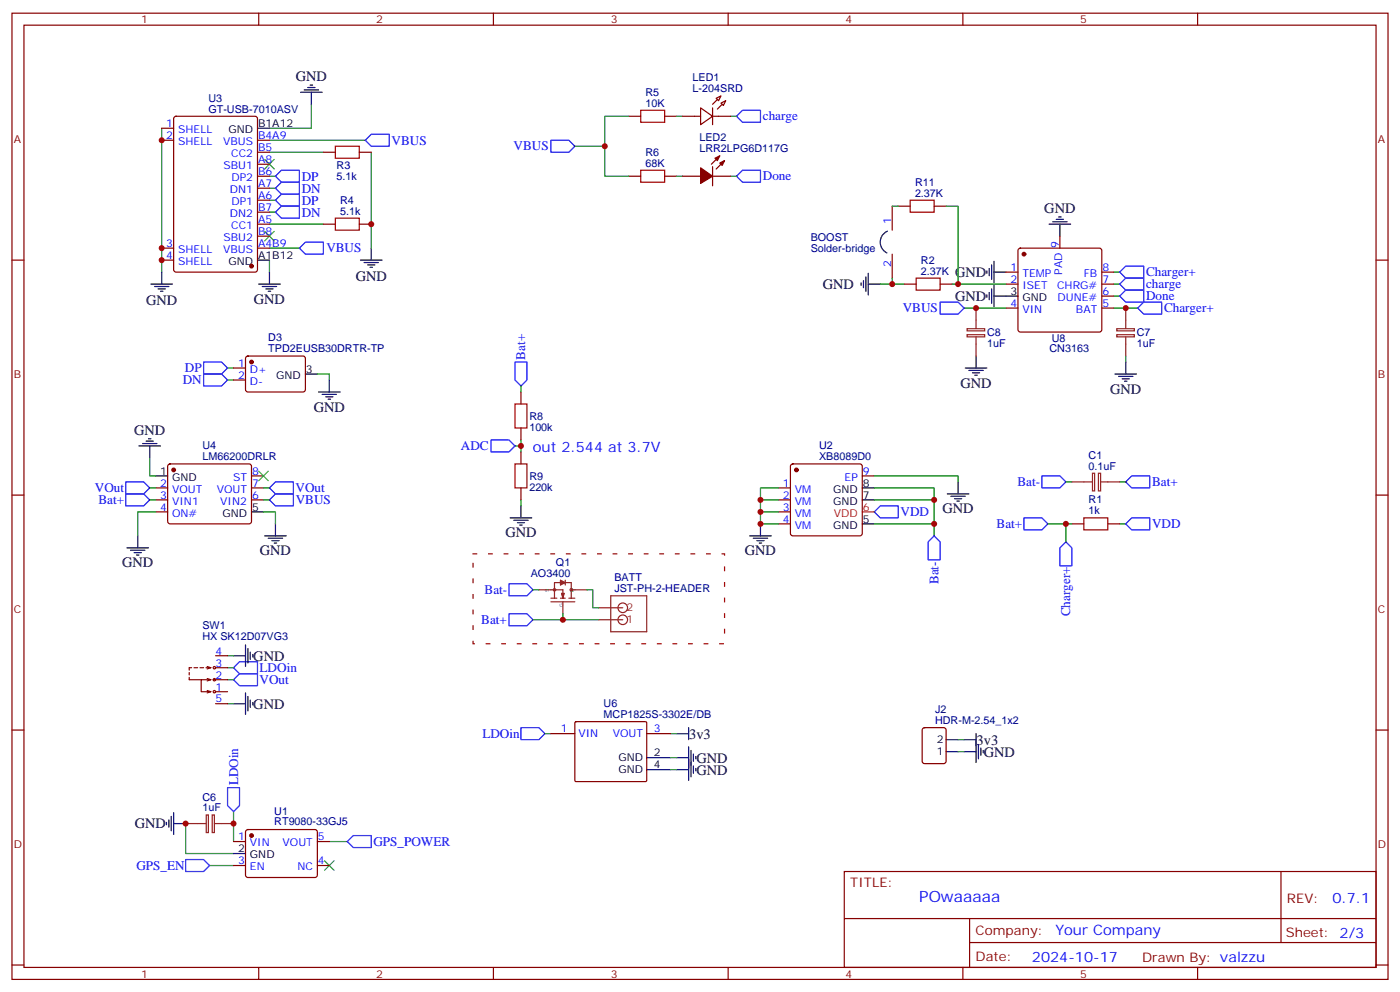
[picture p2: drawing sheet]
<svg xmlns="http://www.w3.org/2000/svg" width="412mm" height="292mm" viewBox="0 0 412 292" stroke-linecap="round" stroke-linejoin="round" font-family="sans-serif">
<g fill="none" stroke="#870000" stroke-width=".35">
<path d="M3.5 3.9h405.4v284.3h-405.4zM7.1 7.4h398.2v277.3h-398.2zM76.2 3.9v3.5M145.3 3.9v3.5M214.5 3.9v3.5M283.6 3.9v3.5M352.8 3.9v3.5M47.6 37.7h3.6M51.4 34.4l.5-.2h23.2l.7 .5v44.7l-.4 .6-23.5 .1-.7-.5v-44.7zM185.2 34.2h3.5M195.8 34.2h3.5M201.1 34.2h5.3"/>
<path d="M206.4 31.8l3.5 2.4-3.5 2.5zM209.9 34.2h5.3M209.9 31.8v4.9M211 28.9l1.4-.7-.7 1.4zM212.4 30.3l1.4-.7-.7 1.4zM47.6 41.3h3.6M75.8 51.9h3.6M75.8 44.8h3.6M75.8 41.3h3.6M75.8 48.3h3.6M75.8 55.4h3.6M75.8 58.9h3.6"/>
<path d="M95.2 44.8h3.6M105.8 44.8h3.6M185.2 51.9h3.5M195.8 51.9h3.5M201.1 51.9h5.3M209.9 51.9h5.3M209.9 49v5.7M212 45.9l-2.5 2.4M213.4 47.3l-2.4 2.4M3.5 76.6h3.6M47.6 76.6h3.6M47.6 73h3.6"/>
<path d="M75.8 66h3.6M75.8 73h3.6M75.8 62.4h3.6M75.8 69.5h3.6M95.2 66h3.6M105.8 66h3.6M262.8 60.7v7M262.8 74.8v7M264.6 60.7h3.5M275.2 60.7h3.5M300.1 73.2l.5-.2h23.2l.5 .2 .3 .5v23.3l-.3 .5-.5 .2h-23.2l-.5-.2-.2-.5v-23.3zM312.2 69.5v3.5"/>
<path d="M405.3 76.6h3.6M266.3 83.6h3.6M276.9 83.6h3.6M296.3 83.6h3.6M296.3 80.1h3.6M296.3 90.7h3.6M324.6 83.6h3.5M324.6 80.1h3.5M324.6 90.7h3.5M324.6 87.1h3.5M68.8 108.3h3.5M68.8 111.8h3.5"/>
<path d="M72.6 105l.4-.2h16.5l.5 .7-.1 9.4-.6 .5-16.5-.1-.5-.6v-9.2zM153.5 115.4v3.5M49.6 136.7l.5-.2h23.3l.5 .2 .2 .5-.1 16.5-.6 .5-23.6-.1-.4-.6v-16.3zM153.5 125.9v3.6M153.5 133v3.5M233.1 136.7l.4-.2h19.8l.5 .2 .2 .5v19.8l-.2 .5-.5 .2h-19.8l-.5-.2-.2-.5v-19.8zM3.5 145.7h3.6M45.9 143.6h3.5M45.9 147.1h3.5M45.9 150.6h3.5M74.1 143.6h3.5M74.1 147.1h3.5"/>
<path d="M74.1 140.1h3.5M153.5 143.6v3.5M229.3 143.6h3.5M229.3 147.1h3.5M229.3 150.6h3.5M229.3 154.2h3.5M254 140.1h3.5M315.7 154.2h3.6M326.3 154.2h3.5M405.3 145.7h3.6M55.7 197.9v.7M55.7 199.3v.7h3.6"/>
<path d="M56.4 196.5h-.7v.7M57.1 196.5h1.1M58.9 196.5h1.1M60.7 196.5h1.4M61 196.1l1.1 .4M61 199.7l1.1 .3M62.1 196.5l-1.1 .3M63.5 196.5h3.5M63.5 193h3.5M3.5 214.8h3.6M61 203.2l1.1 .4M62.1 200h-2.8v3.6h2.8"/>
<path d="M62.1 200l-1.1 .4M62.1 203.6l-1.1 .3M62.8 200h4.2M63.5 207.1h3.5M63.5 203.6h3.5M162.3 215.9h7M169.4 212.5l.3-.1h20.6l.2 .3-.1 17.1-.3 .2h-20.6l-.2-.3zM190.5 215.9h7.1M271.9 214.3l.4-.2h5.7l.6 .5 .1 9.4-.5 .7h-5.9l-.6-.4-.1-9.5zM405.3 214.8h3.6M68.8 247.6h3.5M68.8 254.7h3.5"/>
<path d="M72.6 244.3l.4-.2 20.1 .1 .4 .6-.1 13-.6 .4h-20l-.5-.7v-12.7zM93.5 247.6h3.5M93.5 254.7h3.5M248.7 256.5h156.6v28.2h-156.6zM377.3 256.5v20.9M248.7 270.3h156.5M285.6 277.4h119.6M285.6 270.3v14.1M3.5 284h3.6M76.2 284.7v3.5M145.3 284.7v3.5M214.5 284.7v3.5"/>
<path d="M283.6 284.7v3.5M352.8 284.7v3.5M405.3 284h3.6"/>
<circle cx="63.1" cy="196.5" r=".35"/>
<circle cx="63.1" cy="203.6" r=".35"/>
<circle cx="63.1" cy="200" r=".35"/>
</g>
<path d="M188.7 32.5h7.1v3.5h-7.1zM98.8 43h7v3.6h-7zM188.7 50.1h7.1v3.5h-7.1zM268.1 58.9h7.1v3.5h-7.1zM98.8 64.2h7v3.5h-7zM269.9 81.8h7v3.6h-7zM151.7 118.9h3.5v7h-3.5zM151.7 136.5h3.5v7.1h-3.5zM319.3 152.4h7v3.5h-7z" fill="none" stroke="#a10000" stroke-width=".35"/>
<g fill="none" stroke="#008700" stroke-width=".35">
<path d="M47.6 37.7v42.4M91.7 30.7v7h-12.3M185.2 34.2h-7v8.8h-8.9M199.3 34.2h1.8M215.2 34.2h1.8M79.4 44.8h15.8M79.4 58.9h1.7M79.4 55.4h1.7M79.4 51.9h1.7M79.4 41.3h28.2M109.4 44.8v28.2M178.2 43v8.9h7"/>
<path d="M199.3 51.9h1.8M215.2 51.9h1.8M79.4 66h15.8M79.4 62.4h1.7M79.4 76.6v3.5M79.4 73h8.8M262.8 60.7h1.8M278.7 60.7h3.5v22.9M259.3 83.6h7M262.8 81.8v1.8M280.5 83.6h15.8M284 90.7h12.3"/>
<path d="M328.1 80.1h1.7M328.1 83.6h1.7M328.1 87.1h1.7M328.1 90.7h7M67 108.3h1.8M67 111.8h1.8M93.5 110.1h3.5v1.7M153.5 113.6v1.8M331.6 104.8v1.7M44.1 134.8v5.3h1.8M151.7 131.2h1.8M153.5 129.5v3.5"/>
<path d="M44.1 147.1h1.8M44.1 143.6h1.8M45.9 150.6h-5.3v7.1M77.6 150.6h3.5v3.6M77.6 147.1h1.8M77.6 143.6h1.8M153.5 147.1v1.8M229.3 150.6h-5.3v3.6h5.3M229.3 147.1h-5.3v3.5M229.3 143.6h-5.3v3.5M257.5 143.6h17.7v3.5M257.5 147.1h17.7v7.1h-17.7"/>
<path d="M257.5 140.1h24.7v1.7M275.2 154.2v3.5M308.7 154.2h7M314 141.8h1.7M314 154.2v5.3M329.8 154.2h1.8M329.8 141.8h1.8M157 173.6h1.7M172.9 173.6h1.7v5.3h1.8M67 196.5h1.8M67 193h1.8M157 182.4h19.4"/>
<path d="M165.8 180.6v1.8M67 200h1.8M67 207.1h1.8M160.5 215.9h1.8M197.6 215.9h1.7M282.2 217.7h1.8M68.8 238.8v8.8M197.6 223h1.7M197.6 226.5h1.7M282.2 221.2h1.8M54.7 242.4v8.8h14.1M61.7 254.7h7.1"/>
<path d="M97 247.6h5.3"/>
</g>
<g fill="none" stroke="#00f" stroke-width=".35">
<path d="M217 34.2l1.7-1.7h5.3v3.5h-5.3zM81.1 58.9l1.8-1.7h5.3v3.5h-5.3zM81.1 51.9l1.8-1.8h5.3v3.5h-5.3zM82.9 53.6h5.3v3.6h-5.3l-1.8-1.8zM107.6 41.3l1.8-1.8h5.3v3.5h-5.3zM162.3 41.3h5.3l1.7 1.7-1.7 1.8h-5.3zM217 51.9l1.7-1.8h5.3v3.5h-5.3zM81.1 62.4l1.8-1.7h5.3v3.5h-5.3zM88.2 73l1.8-1.7h5.2v3.5h-5.2zM276.9 88.9h5.3l1.8 1.8-1.8 1.7h-5.3zM329.8 87.1l1.8-1.7h5.3v3.5h-5.3zM329.8 83.6l1.8-1.8h5.3v3.6h-5.3z"/>
<path d="M329.8 80.1l1.8-1.8h5.3v3.5h-5.3zM335.1 90.7l1.8-1.8h5.3v3.5h-5.3zM60 106.5h5.3l1.7 1.8-1.7 1.8h-5.3zM60 110.1h5.3l1.7 1.7-1.7 1.8h-5.3zM151.7 106.5h3.5v5.3l-1.7 1.8-1.8-1.8zM144.6 129.5h5.3l1.8 1.7-1.8 1.8h-5.3zM37 145.3h5.3l1.8 1.8-1.8 1.8h-5.3zM37 141.8h5.3l1.8 1.8-1.8 1.7h-5.3zM79.4 143.6l1.7-1.8h5.3v3.5h-5.3zM79.4 147.1l1.7-1.8h5.3v3.6h-5.3zM259.3 148.9h5.3v3.5h-5.3l-1.8-1.8zM275.2 157.7l1.7 1.8v5.2h-3.5v-5.2z"/>
<path d="M301.6 152.4h5.3l1.8 1.8-1.8 1.7h-5.3zM306.9 140.1h5.3l1.8 1.7-1.8 1.8h-5.3zM314 159.5l1.7 1.7v5.3h-3.5v-5.3zM333.4 152.4h5.3v3.5h-5.3l-1.8-1.7zM333.4 140.1h5.3v3.5h-5.3l-1.8-1.8zM149.9 171.8h5.3l1.8 1.8-1.8 1.7h-5.3zM68.8 196.5l1.8-1.8h5.2v3.6h-5.2zM149.9 180.6h5.3l1.8 1.8-1.8 1.7h-5.3zM68.8 200l1.8-1.7h5.2v3.5h-5.2zM153.5 214.1h5.2l1.8 1.8-1.8 1.8h-5.2zM67 231.8h3.6v5.3l-1.8 1.7-1.8-1.7zM54.7 252.9h5.3l1.7 1.8-1.7 1.8h-5.3z"/>
<path d="M102.3 247.6l1.8-1.7h5.3v3.5h-5.3z"/>
</g>
<g fill="#870000" stroke="#870000" stroke-width=".35">
<path d="M206.4 49.4l3.5 2.5-3.5 2.1z"/>
<path d="M210.6 46.6l1.4-.7-.7 1.4z"/>
<path d="M212 48l1.4-.7-.7 1.4z"/>
<path d="M211.3 32.1l1.4-1.4z"/>
<path d="M209.9 30.7l1.4-1.4z"/>
<circle cx="234.6" cy="138.3" r=".53"/>
<circle cx="74.1" cy="106.5" r=".53"/>
<circle cx="74.1" cy="78.3" r=".53"/>
<circle cx="74.1" cy="245.9" r=".53"/>
<circle cx="301.6" cy="74.8" r=".53"/>
<circle cx="51.2" cy="138.3" r=".53"/>
</g>
<g fill="none" stroke="#000" stroke-width=".35">
<path d="M75.8 37.7h3.6M88.5 27.2h6.4M89.6 26.5h4.2M90.7 25.8h2.1M91.4 25h.7M91.7 27.2v3.5M75.8 76.6h3.6M106.2 76.6h6.3M107.2 77.3h4.3M108.3 78h2.1M109 78.7h.7M109.4 73v3.6"/>
<path d="M261.4 68a3.5 3.5 0 0 0-2.1 3.2 3.5 3.5 0 0 0 1.9 3.2M290.7 79.7v.7M291.4 79v2.1M292.1 78v4.2M292.8 76.9v6.4M309 66h6.4M310.1 65.3h4.2M311.1 64.6h2.2M311.9 63.9h.7M312.2 66v3.5M44.4 83.6h6.4M45.5 84.3h4.2"/>
<path d="M46.6 85h2.1M47.3 85.7h.7M47.6 80.1v3.5M76.2 83.6h6.3M77.3 84.3h4.2M78.3 85h2.1M79 85.7h.7M79.4 80.1v3.5M253.6 83.3v.7M254.4 82.5v2.2M255.1 81.5v4.2M255.8 83.6h3.5"/>
<path d="M255.8 80.4v6.4M290.7 86.8v.7M291.4 86.1v2.1M292.1 85v4.3M292.8 80.1h3.5M292.8 84v6.3M292.8 87.1h7.1M90 110.1h3.5M93.8 115.4h6.4M94.9 116.1h4.2M96 116.8h2.1M96.7 117.5h.7"/>
<path d="M97 111.8v3.6M284.3 108.3h6.4M285.4 109h4.2M286.5 109.7h2.1M287.2 110.4h.7M287.5 104.8v3.5M328.4 110.1h6.4M329.5 110.8h4.2M330.6 111.5h2.1M331.3 112.2h.7M331.6 106.5v3.6M40.9 131.2h6.4"/>
<path d="M42 130.5h4.2M43 129.8h2.2M43.7 129.1h.7M44.1 131.2v3.6M40.6 157.7v3.5M45.9 140.1h3.5M74.1 150.6h3.5M78 157.7h6.3M79 158.4h4.3M80.1 159.1h2.1M80.8 159.8h.7M81.1 154.2v3.5"/>
<path d="M150.3 152.4h6.3M151.3 153.1h4.3M152.4 153.8h2.1M153.1 154.5h.7M153.5 148.9v3.5M220.8 157.7h6.4M221.9 158.4h4.2M223 159.1h2.1M223.7 159.8h.7M224 154.2v3.5M254 154.2h3.5M254 147.1h3.5"/>
<path d="M254 143.6h3.5M279 145.3h6.4M280.1 146h4.2M281.2 146.8h2.1M281.9 147.5h.7M282.2 141.8v3.5M37.4 161.2h6.3M38.5 161.9h4.2M39.5 162.6h2.1M40.2 163.3h.7M68.8 193h3.5M72.3 189.8v6.3"/>
<path d="M73 190.9v4.2M73.7 191.9v2.1M74.4 192.6v.7M68.8 207.1h3.5M72.3 203.9v6.4M73 205v4.2M73.7 206v2.1M74.4 206.7v.7M199.3 215.9h3.5M202.8 214.1v3.6M202.8 219.8v9.9M278.7 217.7h3.5"/>
<path d="M284 217.7h3.5M287.5 215.9v8.5M288.2 219.1v4.2M51.2 239.2v6.3M190.5 223h7.1M190.5 226.5h7.1M199.3 223h3.5M199.3 226.5h3.5M203.6 220.8v7.8M204.3 221.9v2.1M204.3 225.4v2.1M205 222.6v.7"/>
<path d="M205 226.1v.7M278.7 221.2h3.5M284 221.2h3.5M288.9 220.1v2.1M289.6 220.8v.7M49 242v.7M49.7 241.3v2.1M50.4 240.2v4.3M51.2 242.4h3.5M68.8 251.2h3.5"/>
</g>
<path d="M254 150.6h3.5" fill="none" stroke="#f00" stroke-width=".35"/>
<path d="M78 46.9l2.8 2.8M80.8 46.9l-2.8 2.8M78 68.1l2.8 2.8M80.8 68.1l-2.8 2.8M76.2 138.6l2.8 2.9M79 138.6l-2.8 2.9M95.6 253.3l2.8 2.8M98.4 253.3l-2.8 2.8" fill="none" stroke="#3c3" stroke-width=".35"/>
<g fill="none" stroke="#8c2424" stroke-width=".35">
<path d="M284.9 96.7h5.2v.7h-5.2zM284.9 98.5h5.2v.6h-5.2zM287.5 90.7v6M287.5 99.1v5.7M329 96.7h5.2v.7h-5.2zM329 98.5h5.2v.6h-5.2zM331.6 90.7v6M331.6 99.1v5.7M321.8 139.3h.6v5.2h-.6zM323.6 139.3h.6v5.2h-.6zM315.7 141.8h6M324.2 141.8h5.6"/>
<path d="M158.7 173.6h7.1v2.4M162.3 176h1.7M162.3 177.1h7M165.1 176h1.4M165.1 170.7l1.4 .7-1.4 .8zM165.1 171.1l.7 .3M165.5 171.4h-2.2v4.6M165.5 174.6l.3 1.4M165.5 174.6h.7M165.5 174.6l.3 1.1 .4-1.1M165.5 174.6l.3 .7M165.5 171.1l.3 .3"/>
<path d="M165.8 171.4h2.5v4.6M165.8 177.1v3.5M165.8 171.4l-.7 .4M165.8 171.4l-.3 .4M166.2 174.6l-.4 1.4M166.5 170.7v1.5M167.6 176h1.7M168.3 173.6h4.6M176.4 178.9h7M179.9 175.3h10.6v10.6h-10.6zM176.4 182.4h7M60.7 239.8h.7v5.2h-.7z"/>
<path d="M62.5 239.8h.6v5.2h-.6zM54.7 242.4h6M63.1 242.4h5.7"/>
<circle cx="163.3" cy="173.6" r=".35"/>
<circle cx="168.3" cy="173.6" r=".35"/>
<circle cx="183.4" cy="178.9" r="1.41"/>
<circle cx="183.4" cy="182.4" r="1.41"/>
</g>
<g fill="#c00">
<circle cx="275.2" cy="154.2" r=".88"/>
<circle cx="224" cy="154.2" r=".88"/>
<circle cx="109.4" cy="66" r=".88"/>
<circle cx="47.6" cy="41.3" r=".88"/>
<circle cx="47.6" cy="73" r=".88"/>
<circle cx="47.6" cy="76.6" r=".88"/>
<circle cx="153.5" cy="131.2" r=".88"/>
<circle cx="314" cy="154.2" r=".88"/>
<circle cx="331.6" cy="90.7" r=".88"/>
<circle cx="287.5" cy="90.7" r=".88"/>
<circle cx="282.2" cy="83.6" r=".88"/>
<circle cx="262.8" cy="83.6" r=".88"/>
<circle cx="178.2" cy="43" r=".88"/>
<circle cx="68.8" cy="242.4" r=".88"/>
<circle cx="54.7" cy="242.4" r=".88"/>
<circle cx="165.8" cy="182.4" r=".88"/>
<circle cx="275.2" cy="147.1" r=".88"/>
<circle cx="224" cy="150.6" r=".88"/>
<circle cx="224" cy="147.1" r=".88"/>
</g>
<path d="M139.3 163h74.1v26.4h-74.1z" fill="none" stroke="#900" stroke-width=".35" stroke-dasharray="1.1 3.5"/>
<text font-size="4.6" fill="#00f" x="270.8" y="265.5">POwaaaaa</text>
<g font-size="4.2">
<text x="87.1" y="24">GND</text>
<text x="307.6" y="62.8">GND</text>
<text x="104.8" y="82.5">GND</text>
<text x="281.3" y="81.5">GND</text>
<text x="43" y="89.7">GND</text>
<text x="74.8" y="89.6">GND</text>
<text x="242.4" y="85">GND</text>
<text x="281.3" y="88.5">GND</text>
<text x="282.9" y="114.3">GND</text>
<text x="327" y="116.1">GND</text>
<text x="92.4" y="121.4">GND</text>
<text x="39.5" y="128">GND</text>
<text x="277.6" y="151">GND</text>
<text x="148.9" y="158">GND</text>
<text x="36" y="166.9">GND</text>
<text x="76.6" y="163.3">GND</text>
<text x="219.4" y="163.3">GND</text>
<text x="74.6" y="194.4">GND</text>
<text x="74.6" y="208.5">GND</text>
<text x="203" y="217.3">3v3</text>
<text x="287.7" y="219.1">3v3</text>
<text x="205.1" y="224.4">GND</text>
<text x="205.1" y="227.9">GND</text>
<text x="289.8" y="222.6">GND</text>
<text x="39.7" y="243.8">GND</text>
</g>
<g font-size="4.2" fill="#00f">
<text x="157" y="133">out 2.544 at 3.7V</text>
<text x="392.5" y="265.7">0.7.1</text>
<text x="310.9" y="275.3">Your Company</text>
<text x="304" y="283.1">2024-10-17</text>
</g>
<g font-size="3.9" fill="#00f">
<text x="224.7" y="35.4">charge</text>
<text x="115.4" y="42.6">VBUS</text>
<text x="151.3" y="44.2">VBUS</text>
<text x="88.9" y="53.2">DP</text>
<text x="224.7" y="53.1">Done</text>
<text x="88.9" y="56.7">DN</text>
<text x="88.9" y="63.8">DN</text>
<text x="88.9" y="60.2">DP</text>
<text x="96.1" y="74.3">VBUS</text>
<text x="337.6" y="81.3">Charger+</text>
<text x="337.6" y="88.3">Done</text>
<text x="337.6" y="84.8">charge</text>
<text x="265.9" y="91.9">VBUS</text>
<text x="342.9" y="91.9">Charger+</text>
<text x="154.7" y="105.9" transform="rotate(-90 154.7 105.9)">Bat+</text>
<text x="53.8" y="113.1">DN</text>
<text x="54.5" y="109.6">DP</text>
<text x="135.8" y="132.5">ADC</text>
<text x="299.7" y="143.1">Bat-</text>
<text x="339.4" y="143.1">Bat+</text>
<text x="28" y="144.8">VOut</text>
<text x="29" y="148.3">Bat+</text>
<text x="87.1" y="144.8">VOut</text>
<text x="87.1" y="148.4">VBUS</text>
<text x="265.3" y="151.9">VDD</text>
<text x="293.6" y="155.4">Bat+</text>
<text x="339.4" y="155.4">VDD</text>
<text x="276.4" y="171.9" transform="rotate(-90 276.4 171.9)">Bat-</text>
<text x="142.7" y="174.9">Bat-</text>
<text x="141.8" y="183.7">Bat+</text>
<text x="315.2" y="181.4" transform="rotate(-90 315.2 181.4)">Charger+</text>
<text x="76.5" y="197.9">LDOin</text>
<text x="76.5" y="201.3">VOut</text>
<text x="142.1" y="217.2">LDOin</text>
<text x="70.1" y="231.1" transform="rotate(-90 70.1 231.1)">LDOin</text>
<text x="110" y="248.9">GPS_POWER</text>
<text x="40.2" y="256">GPS_EN</text>
</g>
<g font-size="3.9" fill="#800">
<text x="250.5" y="261.1">TITLE:</text>
<text x="379.1" y="265.7">REV:</text>
<text x="287.4" y="275.3">Company:</text>
<text x="378.7" y="275.9">Sheet: 2/3</text>
<text x="287.4" y="282.9">Date:</text>
<text x="336.4" y="283">Drawn By: valzzu</text>
</g>
<g font-size="3.2" fill="#800">
<text x="41.6" y="6.9">1</text>
<text x="110.8" y="6.9">2</text>
<text x="179.9" y="6.9">3</text>
<text x="249.1" y="6.9">4</text>
<text x="318.2" y="6.9">5</text>
<text x="4.1" y="42">A</text>
<text x="405.9" y="42">A</text>
<text x="4.1" y="111.1">B</text>
<text x="405.9" y="111.1">B</text>
<text x="4.1" y="180.3">C</text>
<text x="405.9" y="180.3">C</text>
<text x="4.1" y="249.4">D</text>
<text x="405.9" y="249.4">D</text>
<text x="41.6" y="287.7">1</text>
<text x="110.8" y="287.7">2</text>
<text x="179.9" y="287.7">3</text>
<text x="249.1" y="287.7">4</text>
<text x="318.2" y="287.7">5</text>
</g>
<g font-size="3.2" fill="#000080">
<text x="204" y="24">LED1</text>
<text x="61.4" y="30">U3</text>
<text x="190.2" y="28.2">R5</text>
<text x="204" y="27.2">L-204SRD</text>
<text x="61.4" y="33.2">GT-USB-7010ASV</text>
<text x="190.2" y="31.4">10K</text>
<text x="206" y="41.6">LED2</text>
<text x="190.2" y="45.8">R6</text>
<text x="206" y="44.8">LRR2LPG6D117G</text>
<text x="99.2" y="53">5.1k</text>
<text x="99.2" y="49.8">R3</text>
<text x="190.2" y="49">68K</text>
<text x="100.2" y="60">R4</text>
<text x="269.5" y="57.9">2.37K</text>
<text x="269.5" y="54.7">R11</text>
<text x="100.2" y="63.1">5.1k</text>
<text x="238.8" y="71">BOOST</text>
<text x="238.8" y="74.2">Solder-bridge</text>
<text x="271.3" y="77.6">R2</text>
<text x="271.3" y="80.8">2.37K</text>
<text x="79" y="100.4">D3</text>
<text x="290.8" y="98.9">C8</text>
<text x="309.8" y="100.6">U8</text>
<text x="334.9" y="98.9">C7</text>
<text x="79" y="103.6">TPD2EUSB30DRTR-TP</text>
<text x="290.8" y="102">1uF</text>
<text x="309.2" y="103.7">CN3163</text>
<text x="334.9" y="102">1uF</text>
<text x="155.9" y="123.6">R8</text>
<text x="155.9" y="126.7">100k</text>
<text x="59.6" y="135.3">LM66200DRLR</text>
<text x="59.6" y="132.1">U4</text>
<text x="241.3" y="135.4">XB8089D0</text>
<text x="241.3" y="132.2">U2</text>
<text x="320.7" y="135">C1</text>
<text x="155.9" y="141.2">R9</text>
<text x="320.7" y="138.2">0.1uF</text>
<text x="155.9" y="144.4">220k</text>
<text x="320.7" y="148.1">R1</text>
<text x="320.7" y="151.3">1k</text>
<text x="163.8" y="166.6">Q1</text>
<text x="156.4" y="169.7">AO3400</text>
<text x="181" y="171.1">BATT</text>
<text x="181" y="174.3">JST-PH-2-HEADER</text>
<text x="59.6" y="185">SW1</text>
<text x="59.6" y="188.2">HX SK12D07VG3</text>
<text x="177.8" y="207.9">U6</text>
<text x="275.5" y="210">J2</text>
<text x="177.8" y="211.1">MCP1825S-3302E/DB</text>
<text x="275.5" y="213.1">HDR-M-2.54_1x2</text>
<text x="59.6" y="238.8">1uF</text>
<text x="59.6" y="235.6">C6</text>
<text x="80.8" y="239.7">U1</text>
<text x="80.8" y="242.9">RT9080-33GJ5</text>
</g>
<g font-size="3.2" fill="#00f">
<text x="49" y="40.9">2</text>
<text x="49" y="37.4">1</text>
<text x="52.5" y="39.2">SHELL</text>
<text x="76" y="40.9">B4A9</text>
<text x="52.5" y="42.7">SHELL</text>
<text x="65.7" y="42.7">VBUS</text>
<text x="68.1" y="46.2">CC2</text>
<text x="76" y="44.4">B5</text>
<text x="76" y="48">A8</text>
<text x="65.9" y="49.7">SBU1</text>
<text x="68.2" y="53.3">DP2</text>
<text x="76" y="51.5">B6</text>
<text x="67.7" y="56.8">DN1</text>
<text x="76" y="55">A7</text>
<text x="76" y="58.6">A6</text>
<text x="67.7" y="63.9">DN2</text>
<text x="68.2" y="60.3">DP1</text>
<text x="76" y="62.1">B7</text>
<text x="76" y="65.6">A5</text>
<text x="262.5" y="66" transform="rotate(-90 262.5 66)">1</text>
<text x="65.9" y="70.9">SBU2</text>
<text x="68.1" y="67.4">CC1</text>
<text x="76" y="69.1">B8</text>
<text x="49" y="76.2">4</text>
<text x="49" y="72.7">3</text>
<text x="52.5" y="78">SHELL</text>
<text x="52.5" y="74.4">SHELL</text>
<text x="65.7" y="74.4">VBUS</text>
<text x="76" y="72.7">A4B9</text>
<text x="311.9" y="72.8" transform="rotate(-90 311.9 72.8)">9</text>
<text x="262.5" y="78.6" transform="rotate(-90 262.5 78.6)">2</text>
<text x="297.7" y="79.7">1</text>
<text x="297.7" y="83.3">2</text>
<text x="301.2" y="81.5">TEMP</text>
<text x="312.9" y="80.9" transform="rotate(-90 312.9 80.9)">PAD</text>
<text x="319.3" y="81.5">FB</text>
<text x="324.7" y="83.3">7</text>
<text x="324.7" y="79.7">8</text>
<text x="301.2" y="85">ISET</text>
<text x="311.4" y="85">CHRG#</text>
<text x="311.5" y="88.5">DUNE#</text>
<text x="324.7" y="86.8">6</text>
<text x="297.7" y="90.3">4</text>
<text x="301.2" y="92.1">VIN</text>
<text x="316.9" y="92.1">BAT</text>
<text x="324.7" y="90.3">5</text>
<text x="70.1" y="107.9">1</text>
<text x="70.1" y="111.5">2</text>
<text x="73.6" y="109.7">D+</text>
<text x="73.6" y="113.2">D-</text>
<text x="47.2" y="143.2">2</text>
<text x="68.7" y="141.5">ST</text>
<text x="74.3" y="143.2">7</text>
<text x="74.3" y="139.7">8</text>
<text x="230.6" y="143.2">1</text>
<text x="248.8" y="141.5">EP</text>
<text x="254.2" y="139.7">9</text>
<text x="47.2" y="146.8">3</text>
<text x="50.7" y="145">VOUT</text>
<text x="50.7" y="148.5">VIN1</text>
<text x="63.8" y="145">VOUT</text>
<text x="64.9" y="148.5">VIN2</text>
<text x="74.3" y="146.8">6</text>
<text x="230.6" y="146.8">2</text>
<text x="234.1" y="145">VM</text>
<text x="234.1" y="148.5">VM</text>
<text x="47.2" y="150.3">4</text>
<text x="50.7" y="152">ON#</text>
<text x="230.6" y="150.3">3</text>
<text x="230.6" y="153.8">4</text>
<text x="234.1" y="152">VM</text>
<text x="234.1" y="155.6">VM</text>
<text x="63.5" y="196.1">3</text>
<text x="63.5" y="192.6">4</text>
<text x="63.5" y="199.7">2</text>
<text x="63.5" y="203.2">1</text>
<text x="63.5" y="206.7">5</text>
<text x="165.2" y="215.5">1</text>
<text x="192.6" y="215.5">3</text>
<text x="170.4" y="217">VIN</text>
<text x="180.5" y="217">VOUT</text>
<text x="70.1" y="247.3">1</text>
<text x="73.6" y="249.1">VIN</text>
<text x="83.2" y="249.1">VOUT</text>
<text x="93.7" y="247.3">5</text>
<text x="70.1" y="254.4">3</text>
<text x="73.6" y="256.1">EN</text>
<text x="87.6" y="256.1">NC</text>
<text x="93.7" y="254.4">4</text>
</g>
<g font-size="3.2">
<text x="67.3" y="39.2">GND</text>
<text x="76" y="37.4">B1A12</text>
<text x="67.3" y="78">GND</text>
<text x="76" y="76.2">A1B12</text>
<text x="297.7" y="86.8">3</text>
<text x="301.2" y="88.5">GND</text>
<text x="81.4" y="111.5">GND</text>
<text x="90.1" y="109.7">3</text>
<text x="47.2" y="139.7">1</text>
<text x="50.7" y="141.5">GND</text>
<text x="254.2" y="143.2">8</text>
<text x="245.4" y="148.5">GND</text>
<text x="245.4" y="145">GND</text>
<text x="254.2" y="146.8">7</text>
<text x="65.5" y="152">GND</text>
<text x="74.3" y="150.3">5</text>
<text x="245.4" y="155.6">GND</text>
<text x="254.2" y="153.8">5</text>
<text x="276" y="218.7">2</text>
<text x="182.2" y="224">GND</text>
<text x="182.2" y="227.5">GND</text>
<text x="192.6" y="222.6">2</text>
<text x="192.6" y="226.1">4</text>
<text x="276" y="222.2">1</text>
<text x="70.1" y="250.8">2</text>
<text x="73.6" y="252.6">GND</text>
</g>
<g font-size="3.2" fill="#f00">
<text x="245.6" y="152">VDD</text>
<text x="254.2" y="150.3">6</text>
</g>
<g font-size="3.2" fill="#8d2323">
<text x="184.5" y="179.9">2</text>
<text x="184.5" y="183.4">1</text>
</g>
<g font-size="1.4" fill="#238d23">
<text x="161.6" y="174.3" transform="rotate(-90 161.6 174.3)">S</text>
<text x="165.9" y="178.5" transform="rotate(-90 165.9 178.5)">G</text>
<text x="169" y="174.3" transform="rotate(-90 169 174.3)">D</text>
</g>
</svg>
